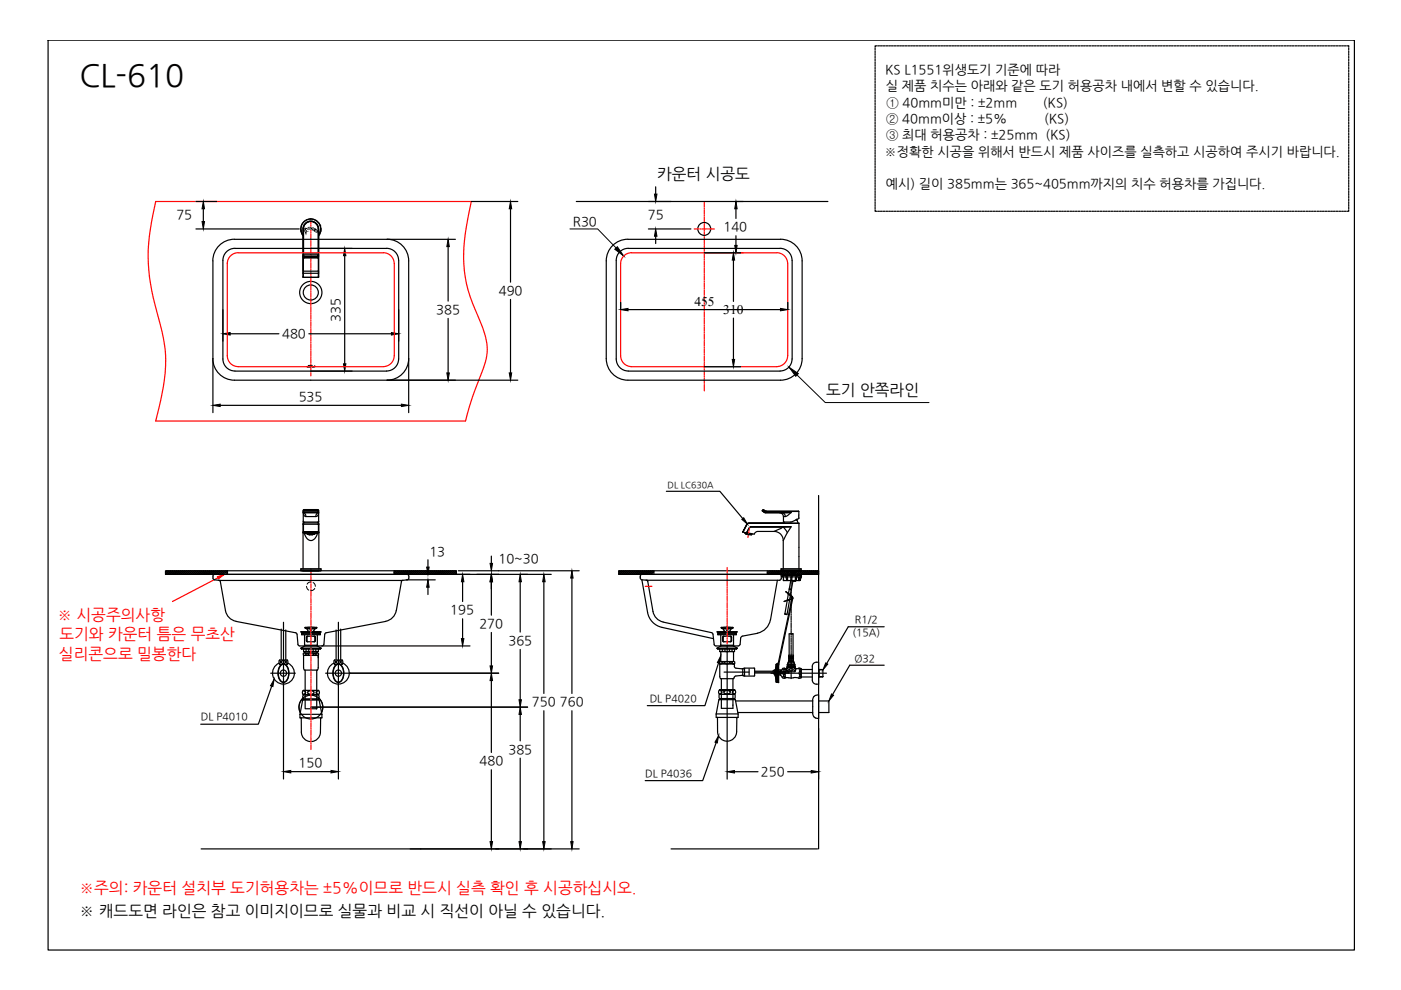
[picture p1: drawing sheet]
<svg xmlns="http://www.w3.org/2000/svg" width="297mm" height="210mm" viewBox="0 0 297 210" stroke-linecap="round" stroke-linejoin="round" font-family="sans-serif">
<!-- layer: 1 -->
<g fill="none" stroke="#000" stroke-width=".25">
<path d="M63.8 48.7l.1 .7 .3 .6M64.2 57.5l.1 1.3M64.2 57.9h3.3M64.3 53.8v.3M64.3 54.4l.2 .3M64.3 54.4l.2 .2M64.3 58.8h.1M64.3 54.6l-.1 2.9 .1-9a1.65 1.65 0 0 1 1.6-1.6 1.65 1.65 0 0 1 1.7 1.6v9M64.3 58.8h3.2M64.4 54.3v-.2h3.1v.2M64.5 54.4l-.2-.1 .2 .2M64.5 54.5v.1h2.8"/>
<path d="M64.5 54.4l2.8 .1zM64.5 54.7h2.8M64.5 54.6v.1M67.4 54l.1 .1M67.4 54.2l-.1 .5M67.5 54.2l-.2 .2M67.5 54.1v-5.6a1.55 1.55 0 0 0-1.6-1.5 1.55 1.55 0 0 0-1.5 1.5v5.3h3.1v.3M67.5 58.8h.1M67.5 54.6v2.9h-3.2v1.3M67.5 57.9v.9M67.5 54.4l-.2 .2M67.5 54.1v.3"/>
<path d="M67.5 53.8v-5.3a1.62 1.62 0 0 0-1.6-1.6 1.62 1.62 0 0 0-1.6 1.6v5.9M67.5 54.4l-.2 .3M67.6 57.9h-.1M67.6 57.9l-.1-.4v.4M67.6 57.9l-.1 .9M68 47.9h.1M68 47.9v.1M68 48.5a2.08 2.08 0 0 0-2.8-1.9 2.08 2.08 0 0 0-1 3.2M68 48.5l-.1 .7-.3 .6M68 49v.2M68 48.5l-.1 .7-.3 .7M68 48.5a2.13 2.13 0 0 0-2.8-2 2.13 2.13 0 0 0-1 3.4"/>
<path d="M68 48.5v.8l-.4 .7M64.3 113l.9 .2M64.3 111.2v1.6M64.3 108.6h.1M64.3 110.7h.1M64.3 110.7h3.3M64.3 110.9v9.7M64.3 112.8h.1M64.3 110.9v.3h3.2l.1 1.6M64.3 112.8h3.2zM64.3 110.9h3.2M64.4 108.7v.5l.3 .3h2.3"/>
<path d="M64.4 108.7a.68 .68 0 0 1 .4 .8M64.4 108.4v.2h3.1v-.2M64.4 108.6v.1M64.5 113a1.72 1.72 0 0 0 1.6 1.6l.6-.4 .6-1.2M64.5 110.7l-.1 .2M64.5 108.3l-.1 .1M64.5 108.3l2.8 .1zM64.5 108l-.2 .2M64.5 108l-.2 .2v2.5M64.5 108h2.8M65 112.9l.2 .1M65.1 112.9h.1"/>
<path d="M65.2 113.2l.6 .2M65.2 112.9v.3M65.3 113.2l.1 .1M65.4 113.3h1.1M65.4 113.2h1.1M65.4 113.2v.1M65.4 113.3h.1M66.4 113.3h.1M66.5 113.2v.1M66.5 113.3h-1.1M66.5 113.2l-.3 .1M66.5 113.2h.1"/>
<path d="M66.5 113.2l-.8-.1-.4 .2h.3M66.6 113.2l-.4 .1M66.6 113.2h.1M66.6 113.2h-1.3l.4 .1M66.6 113.2l-.6-.1-.8 .1M66.7 112.9v.3M66.7 113.2l.3-.2a3.1 3.1 0 0 0-2.1 0l.3 .2M66.7 113.2h.1M66.7 113.2l-.6 .2M66.7 112.9h-.1M66.9 112.9l-.2 .1M67.3 108.3l.2 .1"/>
<path d="M67.3 108.3v-.2h-2.8l-.1 .3M67.3 108l.2 .2M67.3 108l.3 .2v2.5M67.3 110.7l.1 .2M67.5 108.6l-3.1 .1M67.5 110.9l.1 9.7M67.5 110.9l.1 .3M67.5 108.7a.68 .68 0 0 0-.5 .8M67.5 108.6h.1M67.6 110.7h.1M67.6 108.7l-.2 .5-.4 .3M67.6 113l-.9 .2"/>
<path d="M67.6 113h.1M157.5 112.8l.8 .2M157.5 112.8h.1M158 113l1.4 .3M158 112.9v.2M158 113.1l1.3 .2zM158.1 113.1l.5 .1M158.1 113.1l.6 .1M158.1 113.2l-.1-.1 .7 .1M158.3 113l.5-1.1 .4-.2h8.5l-8.7 .1-.7 1.2 1.6 .2a.89 .89 0 0 1 .9-.5h3.3a1.92 1.92 0 0 1 2 1.9M158.3 113h.1M158.3 111.2l-.8 1.6z"/>
<path d="M158.6 113.3h.1M158.6 113.2l.1 .1M158.7 113.2l.6 .1M158.7 113.3h.1M158.8 110.9l-.5 .2M158.8 110.9l-.4 .3M159.2 113.3h.1M159.3 113.3l-.5 .1M159.3 113.4h.1M159.4 113.2l-.1 .2M161.6 108.2v.1M161.6 108.3l.2 .1h-.2"/>
<path d="M161.8 108.1h.2zM161.8 108.4l.2 .2M161.8 108.1l-.2 .2M162 108.1l.2 .2M162 108.6l.3 .1M162.1 108.6l.2 .1M162.1 108.3l.3 .1M162.2 108.3l-.2-.1-.2 .2 .2 .2M162.2 108.3l.2 .1M162.3 108.7h3.6M162.3 108.7h5.4M162.4 108.4h6.9"/>
<path d="M162.4 108.4h.1M162.4 108.4h7M164.1 112.7l1.9-1 .9 1.2M165.3 108.7a.77 .77 0 0 1 .8 .8M165.9 108.7a.7 .7 0 0 1 .6 .8M166.1 114.6v6M166.3 110.7l-.1 .2M167.7 111.7l-1.6 2.9M167.7 108.7h-1.8M167.7 108.7l-1.2 .8M168.8 110.2h.2M169 110.2h.1"/>
<path d="M169 110.2l.2 .7M169.4 108.4v1.5a4.2 4.2 0 0 1-3.3 .8v-1.2h.4M169.4 110.9v.1M169.4 110.9h-10.6l8.9 .1M169.4 111v9.6M173.6 105.1v74.9M35.1 121h61.6v.8h-61.6zM48.2 121v.8M63.8 120.7v.3M63.8 120.7h4.3M63.8 121h4.3M63.8 121h4.2"/>
<path d="M63.8 120.6h.1M64.2 121h3.4M68 120.6h.1M68.1 120.7v.3M83.6 121v.8M138.6 121v.8M162.7 121v.8M165.6 121h4.3M165.6 120.7h4.3M165.6 120.7v.3M165.6 120.6h4.3M166 121h.1"/>
<path d="M166 121h3.5M169.5 121h.1M169.9 120.7v.3M173.6 121h-42.4v.8h42.4M187.5 132.9h-7.7l-4.5 7.8M187.5 141h-7.3l-3.7 6.3M42.6 180h46.6M142.3 180h31"/>
</g>
<!-- layer: 6 -->
<g fill="none" stroke="#000" stroke-width=".25">
<path d="M59.3 139.9h1.6l.2 .5-.2 .5M59.3 139.9l-.2 .5 .2 .5M59.6 133.4v6.5M60.1 131.9v13.5M60.6 133.6v6.3M71.3 133.6v6.3M71.7 131.9v13.5M72.2 133.4v6.5M167.7 121.3v.9M167.7 122.4v.2M167.7 122.8v1M167.7 124v.2"/>
<path d="M167.7 124.4v.9M167.7 125.5v.2M167.7 125.9v1M167.7 127.1v.2M167.7 127.5v.9M167.7 128.6v.2M167.7 129v1M167.7 130.2v.2M167.7 130.6v.9M167.7 131.7v.2M167.7 132.1v1M167.7 133.3v.2"/>
<path d="M167.7 133.7v.9M167.7 134.8v.2M167.7 135.2v1M167.7 136.4v.2M167.7 136.8v.9M167.7 137.9v.2M167.7 138.3v1M167.7 139.5v.2M167.7 139.9v1M57.4 142.7h5.2M59.2 140.6a2.32 2.32 0 0 0-.9 3.5 2.32 2.32 0 0 0 3.6 0 2.32 2.32 0 0 0-.9-3.5M59.2 140l.3 .4-.3 .3"/>
<path d="M59.3 140.9h.4M59.4 141.1a.91 .91 0 0 1 1-.3 .91 .91 0 0 1 .6 .8 2.64 2.64 0 0 1-.5 3 .97 .97 0 0 1-1.4-.7 2.98 2.98 0 0 1 .3-2.8zM59.5 141.1a.86 .86 0 0 1 .9-.2 .86 .86 0 0 1 .6 .8 2.39 2.39 0 0 1-.7 2.9 1.3 1.3 0 0 1-1.3-1.5l.1-1.1zM60.5 140.9h.4M61 140l-.3 .4 .3 .3M69 142.7h5.3M70.8 140.6a2.32 2.32 0 0 0-.9 3.5 2.32 2.32 0 0 0 3.7 0 2.32 2.32 0 0 0-.9-3.5M70.9 140l.3 .4-.4 .3M70.9 140.9h.4M70.9 140.9l-.1-.5 .1-.5h1.6l.2 .5-.2 .5M71 141.1a.91 .91 0 0 1 1-.3 .91 .91 0 0 1 .7 .8 2.64 2.64 0 0 1-.6 3 .97 .97 0 0 1-1.3-.7 2.98 2.98 0 0 1 .2-2.8zM71.2 141.1a.86 .86 0 0 1 .9-.2 .86 .86 0 0 1 .6 .8 2.39 2.39 0 0 1-.7 2.9 1.3 1.3 0 0 1-1.3-1.5v-1.1z"/>
<path d="M72.2 140.9h.4M72.6 140l-.3 .4 .3 .3M163.5 142.7h11.7M164.4 142l-.2 .7 .2 .7M164.6 144.6l.4 .1M164.7 144.6v.1M164.7 140.8a7.3 7.3 0 0 0-.1 3.8v-3.7M164.7 140.8v3.9M164.7 142.1h.3M164.7 142h.3M164.7 141.9h.3M164.7 142.4h.3"/>
<path d="M164.7 142.8h.3M164.7 142.7h.3M164.7 142.6h.3M164.7 142.5h.3M164.7 142.3h.3M164.7 142.2h.3M164.7 143.1h.3M164.7 144.6h.3M164.7 144.4h.3M164.7 144.5h.3M164.7 144.1h.3M164.7 144.2h.3"/>
<path d="M164.7 143.8h.3M164.7 143.9h.3M164.7 144h.3M164.7 144.3h.3M164.7 143.7h.3M164.7 143.2h.3M164.7 143.3h.3M164.7 143.4h.3M164.7 143.5h.3M164.7 143.6h.3M164.7 142.9h.3M164.7 143h.3"/>
<path d="M164.7 144.7h.2M164.7 141.8h.3M164.7 141.7h.3M164.7 141.6h.3M164.7 141.5h.3M164.7 141.4h.3M164.7 141.2h.3M164.7 141.1h.3M164.7 141.3h.3M164.7 141h.3M164.7 140.8h.3M164.7 140.9h.3"/>
<path d="M165 140.8h-.1M165 140.8h.1v3.9h-.1M165 140.8h.1M165 140.8v3.9M165.1 142.4h.4M165.1 143.1h.4M165.5 142.3a.96 .96 0 0 1 1-.5v1.9M165.5 142.3v.9l.4 .4M165.9 143.6l.3 .2 .3-.1M166 143.7l.2-.4 .2 .5M166.1 142.4a.36 .36 0 0 1 .3 .3 .36 .36 0 0 1-.3 .4zM166.4 141.7l-.2 .4-.2-.4"/>
<path d="M166.5 141.8h.2M166.5 143.6h.1M166.5 141.9h.1M166.6 143.7h.1M166.8 143.7l2.5 .1M166.8 143.7h-.3M166.9 141.2v.2M167 140.9v.3M167.7 141v.2M167.7 141.4v1M167.7 142.6v.2M167.7 143v.9"/>
<path d="M168.5 140.9v.3M168.5 141.2v.2M169.3 141.7l.6 .1v1.9v-.2M169.3 141.7h-.7l-.1-.8h-1.6v.7l-.3 .2M169.4 141.6l.2 .6 .2-.5M169.5 142.4a.37 .37 0 0 1 .3 .3 .37 .37 0 0 1-.3 .4zM169.8 143.7l-.2-.4-.2 .5M169.9 143.7l-.6 .1M169.9 143.5h.1M169.9 143.5h2.3M169.9 142h2.3M173.1 140.4a.86 .86 0 0 0-.9 .9v2.9a.86 .86 0 0 0 .9 .9"/>
<path d="M173.1 140.4h.5v4.7h-.5M173.6 142h.9M173.7 142v1.5M174.5 142v1.5M174.5 143.5h-.9"/>
<circle cx="60.1" cy="142.7" r=".67"/>
<circle cx="60.1" cy="140.4" r=".38"/>
<circle cx="71.7" cy="142.7" r=".67"/>
<circle cx="71.8" cy="140.4" r=".38"/>
</g>
<!-- layer: 1 -->
<g fill="none" stroke="#f00" stroke-width=".25">
<path d="M33 42.7h66.9a42 42 0 0 0-1.2 16.1 46.8 46.8 0 0 0 3.7 10.7 11 11 0 0 1-.2 9.3l-2 5.4-1.5 5.1h-65.7a43.5 43.5 0 0 0 2.1-14.6l-.7-4.3a67.6 67.6 0 0 1-3-14.6 46.7 46.7 0 0 1 1.6-13.1zM65.9 46.9v.6M65.9 47.7v.2M65.9 48.1v1M65.9 49.2v.2M65.9 49.6v1M65.9 50.8v.2M65.9 51.2v.9M65.9 52.3v.2M65.9 52.7v1M65.9 53.9v.2M65.9 54.3v1"/>
<path d="M65.9 55.4v.2M65.9 55.8v1M65.9 57v.2M65.9 57.4v1M65.9 58.6v.1M65.9 58.9v1M147.2 48.5h1M148.5 48.5h.1M148.8 48.5h1M149.3 42.7v1.2M149.3 44.1v.2M149.3 44.5v.9"/>
<path d="M149.3 45.6v.2M149.3 46v1M149.3 47.2v.2M149.3 47.6v.9M149.3 48.7v.2M149.3 49.1v1M149.3 50.3v.2M149.3 50.7v.9M149.3 51.8v.2M149.3 52.2v1M149.3 53.4v.2M149.3 53.8v.9"/>
<path d="M149.3 54.9v.2M149.3 55.3v1M149.3 56.5v.2M149.3 56.9v1M149.3 58v.2M149.3 58.4v1M149.3 59.6v.2M149.3 60v.9M150 48.5h.2M150.4 48.5h1.1M65.9 60.1v.2M65.9 60.5v1"/>
<path d="M65.9 61.6v.3M65.9 62v1M65.9 63.2v.2M65.9 63.6v1M65.9 64.8v.1M65.9 65.1v1M65.9 66.3v.2M65.9 66.7v1M65.9 67.9v.2M65.9 68.2v1M65.9 69.4v.2M65.9 69.8v1"/>
<path d="M65.9 71v.2M65.9 71.4v.9M65.9 72.5v.2M65.9 72.9v1M65.9 74.1v.2M65.9 74.5v.9M65.9 75.6v.2M65.9 76v1M65.9 77.2v.2M65.9 77.6v.9M65.9 78.7v.2M65.9 79.1v.6"/>
<path d="M149.3 61.1v.2M149.3 61.5v1M149.3 62.7v.2M149.3 63.1v1M149.3 64.2v.2M149.3 64.6v1M149.3 65.8v.2M149.3 66.2v.9M149.3 67.4v.1M149.3 67.7v1M149.3 68.9v.2M149.3 69.3v1"/>
<path d="M149.3 70.4v.2M149.3 70.9v.9M149.3 72v.2M149.3 72.4v1M149.3 73.6v.2M149.3 73.9v1M149.3 75.1v.2M149.3 75.5v1M149.3 76.7v.2M149.3 77.1v.9M149.3 78.2v.2M149.3 78.6v1"/>
<path d="M149.3 79.8v.2M149.3 80.2v.9M149.3 81.3v.2M149.3 81.7v1.2M158.7 113.2l-.1 .7M158.8 112.8l-.1 .2M158.9 111.9l-.1 .7M65.9 120.6v1M65.9 121.8v.2M65.9 122.2v1M65.9 123.4v.2M65.9 123.8v.9"/>
<path d="M65.9 124.9v.2M65.9 125.3v1M65.9 126.5v.2M65.9 126.9v.9M65.9 128v.2M65.9 128.4v1M65.9 129.6v.2M65.9 130v.9M65.9 131.1v.2M65.9 131.5v1M65.9 132.7v.2M65.9 133.1v.9"/>
<path d="M65.9 134.2v.2M65.9 134.6v1M65.9 135.8v.2M65.9 136.2v.9M65.9 137.3v.2M65.9 137.7v1M65.9 138.9v.2M65.9 139.3v1M136.8 124.3h1.4M154.2 120.3v.8M154.2 121.3v.2M154.2 121.7v1"/>
<path d="M154.2 122.9v.2M154.2 123.3v.9M154.2 124.4v.2M154.2 124.8v1M154.2 126v.2M154.2 126.4v.9M154.2 127.5v.2M154.2 127.9v1M154.2 129.1v.2M154.2 129.5v1M154.2 130.6v.2M154.2 131v1"/>
<path d="M154.2 132.2v.2M154.2 132.6v.9M154.2 133.7v.2M154.2 134.1v1M154.2 135.3v.2M154.2 135.7v.8M65.9 140.4v.2M65.9 140.8v1M65.9 142v.2M65.9 142.4v.9M65.9 143.5v.2M65.9 143.9v1"/>
<path d="M65.9 145.1v.2M65.9 145.5v1M65.9 146.6v.2M65.9 147v1M65.9 148.2v.2M65.9 148.6v1M65.9 149.8v.2M65.9 150.1v1M65.9 151.3v.2M65.9 151.7v1M65.9 152.9v.2M65.9 153.3v.9"/>
<path d="M65.9 154.4v.2M65.9 154.8v1M65.9 156v.2M65.9 156.3v1M65.9 157.5v.2M65.9 157.9v1"/>
</g>
<!-- layer: 0 -->
<g fill="none" stroke="#000" stroke-width=".25">
<path d="M139 39.6v1.6M41.5 48.5h22M41.5 42.7h4.5M43.1 44.3v2.7M45.1 55.3v32.2M47.3 55.2v20.9a2.55 2.55 0 0 0 2.5 2.6h32.2a2.59 2.59 0 0 0 2.5-2.6M49.8 52.6a2.55 2.55 0 0 0-2.5 2.6M49.8 52.7h32.2M73.1 54.2v22.9M82 52.6a2.55 2.55 0 0 1 2.5 2.6M82.1 50.7a4.6 4.6 0 0 1 4.5 4.6M84.5 55.2v20.9"/>
<path d="M86.6 55.3v32.2M95 52.3v11.5M96.6 50.7h-46.9a4.6 4.6 0 0 0-4.6 4.6M99.9 42.7h9.9M108.2 44.3v15.5M128.5 55.3v20.7M130.7 55.2v20.9a2.55 2.55 0 0 0 2.5 2.6h32.2a2.59 2.59 0 0 0 2.5-2.6M133.1 50.7a4.6 4.6 0 0 0-4.6 4.6M133.1 50.7h32.4a4.6 4.6 0 0 1 4.6 4.6M133.2 52.6a2.55 2.55 0 0 0-2.5 2.6M133.2 52.7h32.2M137.5 48.5h9"/>
<path d="M137.5 42.7h4.8M139 50.1v1.5M149.3 53.6h8.3M155.5 55.1v8.8M156 42.7h1.6M156 44.3v2M156 50v2M165.4 52.6a2.55 2.55 0 0 1 2.5 2.6M168 55.2v20.9M170.1 55.3v20.7M45.1 76a4.6 4.6 0 0 0 4.6 4.6h60.1M48.8 70.8h10.3"/>
<path d="M65.5 70.8h17.5M86.6 76a4.6 4.6 0 0 1-4.5 4.6M95 67.5v11.6M108.2 63.5v15.6M128.5 76a4.6 4.6 0 0 0 4.6 4.6M131.6 64.1v1.6M133.2 65.6h32.3M149.3 77.8h7.7M155.5 67.4v8.8M167 64.1v1.6M170.1 76a4.6 4.6 0 0 1-4.6 4.6h-32.4M46.7 85.9h38.4"/>
<path d="M90.7 118.7v1.5M104.2 117.9v1.6M141.3 104.2h11.3l4.9 5.7M158.7 113.3v.2M35.3 121l-.2 .3M35.5 121l-.4 .4M35.8 121l-.7 .7M35.9 121l-.8 .8M36.2 121l-.8 .8M36.3 121l-.8 .8M36.6 121l-.8 .8M36.7 121l-.7 .8"/>
<path d="M37 121l-.8 .8M37.1 121l-.7 .8M37.4 121l-.8 .8M37.5 121l-.7 .8M37.8 121l-.8 .8M38 121l-.8 .8M38.2 121l-.7 .8M38.4 121l-.8 .8M38.6 121l-.7 .8M38.8 121l-.8 .8M39 121l-.7 .8M39.2 121l-.8 .8"/>
<path d="M39.5 121l-.8 .8M39.6 121l-.8 .8M39.9 121l-.8 .8M40 121l-.8 .8M40.3 121l-.8 .8M40.4 121l-.7 .8M40.7 121l-.8 .8M40.8 121l-.7 .8M41.1 121l-.8 .8M41.2 121l-.7 .8M41.5 121l-.8 .8M41.7 121l-.8 .8"/>
<path d="M41.9 121l-.7 .8M42.1 121l-.8 .8M42.3 121l-.7 .8M42.5 121l-.8 .8M42.7 121l-.7 .8M42.9 121l-.8 .8M43.2 121l-.8 .8M43.3 121l-.8 .8M43.6 121l-.8 .8M43.7 121l-.8 .8M44 121l-.8 .8M44.1 121l-.7 .8"/>
<path d="M44.4 121l-.8 .8M44.5 121l-.7 .8M44.8 121l-.8 .8M45 121l-.8 .8M45.2 121l-.8 .8M45.4 121l-.8 .8M45.5 121.8h40.8M45.6 121.8a.62 .62 0 0 0-.5 .5 .62 .62 0 0 0 .4 .6M45.6 121l-.7 .8M45.8 121l-.8 .8M46.1 121l-.8 .8M46.2 121l-.8 .8"/>
<path d="M46.4 123l.3 .4M46.5 121l-.8 .8M46.6 121l-.8 .8M46.7 123.4l1.1 6.1a2.78 2.78 0 0 0 2.2 2.2M46.9 121l-.8 .8M47 121l-.8 .8M47.3 121l-.8 .8M47.4 121l-.8 .8M47.7 121l-.8 .8M47.8 121l-.7 .8M48.1 121l-.8 .8M48.2 121.3l-.5 .5"/>
<path d="M48.2 121.7l-.1 .1M48.2 121l-.7 .8M48.2 121.4l-.3 .4M50 131.7l12.7 2.4 .3 .4M63 134.5l.2 2.1 .3 .4h36.1M68.7 136.6l-.4 .4M68.8 134.5l-.1 2.1M81.8 131.7l-12.6 2.4-.4 .4M83.6 121v.1M83.9 121l-.3 .4M84 121l-.4 .5M84.3 121l-.7 .8"/>
<path d="M84.5 121l-.8 .8M84.7 121l-.7 .8M84.9 121l-.8 .8M85.1 123.4l-1.1 6.1a2.78 2.78 0 0 1-2.2 2.2M85.1 121l-.7 .8M85.3 121l-.8 .8M85.4 123l-.3 .4M85.6 121l-.8 .8M85.7 121l-.8 .8M86 121l-.8 .8M86.1 121l-.8 .8M86.1 122.9h6.2"/>
<path d="M86.2 121.8l.3 .1 .2 .3M86.4 121l-.8 .8M86.5 121l-.8 .8M86.7 122.6l-.4 .3-1.1 .2h-38.5l-1.2-.2M86.7 122.2v.4M86.8 121l-.8 .8M86.9 121l-.7 .8M87.2 121l-.8 .8M87.3 121l-.7 .8M87.6 121l-.8 .8M87.7 121l-.7 .8M88 121l-.7 .8"/>
<path d="M88.2 121l-.8 .8M88.4 121l-.7 .8M88.6 121l-.8 .8M88.9 121l-.8 .8M89 121l-.8 .8M89.2 121.8h2.9M89.3 121l-.8 .8M89.4 121l-.8 .8M89.7 121l-.8 .8M89.8 121l-.8 .8M90.1 121l-.8 .8M90.2 121l-.8 .8"/>
<path d="M90.5 121l-.8 .8M90.6 121l-.7 .8M90.7 124.5v1.6M90.9 121l-.8 .8M91.1 121l-.8 .8M91.3 121l-.8 .8M91.5 121l-.8 .8M91.7 121l-.7 .8M91.9 121l-.8 .8M92.2 121l-.8 .8M92.3 121l-.8 .8M92.6 121l-.8 .8"/>
<path d="M92.7 121l-.8 .8M93 121l-.8 .8M93.1 121l-.8 .8M93.4 121l-.8 .8M93.5 121l-.8 .8M93.8 121l-.8 .8M93.9 121l-.8 .8M94.2 121l-.8 .8M94.3 121l-.7 .8M94.6 121l-.8 .8M94.8 121l-.8 .8M95 121l-.8 .8"/>
<path d="M95.2 121l-.8 .8M95.4 121l-.7 .8M95.6 121l-.8 .8M95.9 121l-.8 .8M96 121l-.8 .8M96.3 121l-.8 .8M96.4 121l-.8 .8M96.7 121l-.8 .8M96.7 121.4l-.4 .4M96.7 121.8h20.2M96.7 121.1l-.7 .7M96.7 121.5l-.3 .3"/>
<path d="M97.2 121h25.6M98.1 123.3v4.2M98.1 131.2v4.2M104.2 123.3v7.1M104.2 134.1v7.1M110.3 123.3v10.7M110.3 137.7v10.7M115.3 123.3v23.7M121.3 122.6v24.4M131.3 121l-.1 .1M131.4 121l-.2 .2M131.7 121l-.5 .5"/>
<path d="M131.8 121l-.6 .7M132.1 121l-.7 .8M132.3 121l-.8 .8M132.5 121l-.7 .8M132.7 121l-.8 .8M132.9 121l-.7 .8M133.1 121l-.8 .8M133.4 121l-.8 .8M133.5 121l-.8 .8M133.8 121l-.8 .8M133.9 121l-.8 .8M134.2 121l-.8 .8"/>
<path d="M134.3 121l-.8 .8M134.6 121l-.8 .8M134.7 121l-.7 .8M135 121l-.8 .8M135.1 121l-.7 .8M135.4 121l-.8 .8M135.5 121l-.7 .8M135.8 122.2v.4M135.8 121l-.7 .8M136 121l-.8 .8M136.1 122.9l1.2 6.9a3.9 3.9 0 0 0 3 3.2M136.2 121l-.7 .8"/>
<path d="M136.4 121l-.8 .8M136.6 121l-.7 .8M136.8 121l-.8 .8M137 123l.3 .3 1.1 6.3a2.78 2.78 0 0 0 2.2 2.3M137.1 121l-.8 .8M137.2 121l-.8 .8M137.5 121l-.8 .8M137.6 121l-.8 .8M137.9 121l-.8 .8M138 121l-.8 .8M138.3 121l-.8 .8M138.4 121l-.7 .8"/>
<path d="M138.6 121.1l-.7 .7M138.6 121.2l-.5 .6M140.3 133l11 2.4M140.6 131.9l10.3 2.2M150.9 134.1l.3 .4 .2 2.1M154.2 136.9v28.3M156.9 136.6l-.4 .4h-4.7l-.4-.4M157 135.4l-.1 1.2M160.6 134.3l-3.1 .5-.5 .6M163.1 121l-.4 .4M163.3 131.4a3.5 3.5 0 0 1-2.7 2.8M163.4 121l-.7 .7"/>
<path d="M163.5 121l-.7 .8M163.8 121l-.7 .7M163.9 121l-.7 .8M164.2 121l-.8 .8M164.4 121l-.8 .8M164.6 121l-.7 .8M164.8 121l-.8 .8M164.8 123l-1.4 8.5M165.1 121l-.8 .8M165.2 121l-.8 .8M165.3 121.8h-29.1l-.3 .1-.1 .3v.5l.3 .2M165.5 121l-.8 .8"/>
<path d="M165.6 121l-.8 .8M165.8 122h.1M165.8 122.3h.1M165.8 122v.3M165.9 121l-.8 .8M166.1 121h3.5l-.8 .8M166.1 123.1h.1M166.1 122.3v.8M166.2 121v.2h3.4v-.2M166.2 122v-.2h3.3v.2M166.2 121.8v.2M166.3 121l-.8 .8"/>
<path d="M166.4 121l-.8 .8M166.6 122.3h-.8v-.3h4.1v.3M166.6 122.3l.2 .8h-.7M166.6 122.3h.2M166.7 121l-.8 .8M166.8 122.3h.1M166.8 122.3h1.1M166.8 122.3l.2 .8h-.2M166.8 121l-.8 .8M167 122.3v.8h.7v-.8M167 121.2v.6M167.1 121l-.8 .8"/>
<path d="M167.3 121l-.8 .8M167.5 121l-.8 .8M167.7 121l-.8 .8M167.7 123.1h.8M167.9 122.3h.1M167.9 122.3h1.1M167.9 122.3v.8M167.9 121l-.8 .8M167.9 121.2v.6M168 123.2h.8M168.1 121l-.8 .8M168.1 121.4h.1"/>
<path d="M168.1 121.6h.1M168.1 121.8h.1M168.1 121.2v.1h.3M168.1 121.7l.5 .1M168.1 121.6l.5 .1M168.1 121.6h.5M168.1 121.5h.5M168.1 121.4h.5M168.1 121.5l.5 .1M168.1 121.7h.5M168.1 123.1h.5M168.1 121.5h.1"/>
<path d="M168.1 121.5v.1M168.1 121.7h.1M168.1 123.1h.1M168.1 121.6l.1 .1M168.2 121.3h.1M168.2 121.3v.1M168.2 121.4h.1M168.2 121.6h.1M168.2 121.4h.4M168.2 121.4l.4 .1M168.2 121.5h.4M168.2 121.6h.4"/>
<path d="M168.2 121.7h.4M168.2 121.7l.4 .1M168.2 121.5l.4 .1M168.2 123.1l.4 .1M168.2 123.1l.3 .1M168.2 123.2h.1M168.2 121.5h.1M168.2 121.7h.1M168.2 121.7v.1M168.2 123.1v.1M168.2 121.4h-.1M168.2 121.4l-.1 .1"/>
<path d="M168.2 121.5h-.1M168.2 121.6h-.1M168.2 121.7h-.1M168.2 121.8h-.1M168.2 123.1h.4M168.3 121.3l.3 .1M168.3 121.3h.2M168.3 121l-.7 .8M168.4 121.3h.2M168.4 121.3h.1M168.5 121l-.8 .8M168.5 121.3l.1 .1"/>
<path d="M168.5 121.3h.1M168.6 121.8h.1M168.6 123.1h.1M168.6 121.3v.1M168.6 121.5h.1M168.6 121.5v.1M168.6 121.7h.1M168.6 121.6v.1M168.6 121.6h.1M168.6 121.4h.1M168.6 121.3h.1M168.6 121.2v.1"/>
<path d="M168.6 121.7v.1M168.6 121.4v.1M168.6 123.2h.1M168.6 122.3v.9M168.8 122.3l-.2 .8h.8M168.8 121l-.8 .8M168.9 121l-.8 .8M168.9 122.3h.1M169 122.3h.1M169 122.3h.7M169 122.3l-.2 .8M169.2 121l-.8 .8"/>
<path d="M169.3 121l-.8 .8h-.3M169.3 122.3v.8l.3-.8M169.4 123.1h.2M169.7 122.3h.1M169.7 121l-.8 .8M169.7 122.3h.2M169.7 122.3l-.3 .8M169.8 121h-4.1h.3l-.8 .8 .3 .1 .1 .3v.6l-.3 .2-29.2-.1M169.9 122.3h.1M169.9 122.3l-.3 .8v-.6M170 121l-.8 .8M170.1 121l-.8 .8"/>
<path d="M170.4 121l-.8 .8M170.5 121l-.8 .8M170.8 121l-.8 .8M171 121l-.8 .8M171.2 121l-.8 .8M171.4 121l-.8 .8M171.6 121l-.7 .8M171.8 121l-.8 .8M172 121l-.7 .8M172.2 121l-.8 .8M172.5 121l-.8 .8M172.6 121l-.8 .8"/>
<path d="M172.9 121l-.8 .8M173 121l-.8 .8M173.3 121l-.8 .8M173.4 121l-.8 .8M173.6 121.1l-.7 .7M173.6 121.6l-.3 .2M173.6 121.3l-.5 .5M173.6 121.7l-.1 .1M57.6 145.5l-2.8 8.1h-12.2M60.1 144.7v20.5M63.6 151.5h4.6M63.8 152.2l.1 3a2.02 2.02 0 0 0 2 2 2.02 2.02 0 0 0 2-2l.1-2.9"/>
<path d="M64.2 148.4h3.5M64.2 148.4l-.6 3.1M64.2 147.8v.2M64.2 147.5v.2M64.3 148.1h3.3M64.3 148.4h-.1M64.3 147.3v.1M64.4 148.3h3l.3 .1 .6 3.1v.7h-4.7v-.7M65.9 149.9h46M67.6 147.3v.1M67.6 147.5v.2M67.6 147.8v.2"/>
<path d="M68.1 152.2l-.1 .1M71.7 144.7v20.5M74.1 142.7h31.6M104.2 144.3v15.2M110.3 151.5v5.6M115.3 150.7v27.7M121.3 150.7v27.7M151.8 157.4l-2.8 8.1h-12.2M151.8 151.4h4.7M152 152.1l.1 .1M152.1 152.2v2.9a2.02 2.02 0 0 0 2.1 2 2.02 2.02 0 0 0 2-2v-2.8M152.4 140.5l-2.9 9.1h-12.3"/>
<path d="M152.4 148.3h3.5l.6 3.1v.7h-4.7zM152.5 147.2v.9h3.3v-.9M152.7 148.2l-.3 .1M155.7 148.2l.2 .1M156.3 152.1l-.1 .1M173.6 154.4v10.8M61.7 163.6h8.5M87 180h35.8M104.2 163.2v15.2M110.3 160.7v17.7M155.7 163.6h5M167 163.6h5"/>
<circle cx="65.9" cy="62" r="1.6"/>
<circle cx="65.9" cy="62" r="2.36"/>
</g>
<!-- layer: 7 -->
<g fill="none" stroke="#000" stroke-width=".25">
<path d="M166.4 130.2h.5zM166.9 127.3l-.5 2.9M167 127.1v.1M167.1 127.2l-.2 .1M167.1 125.9l.2 .1M167.2 127.2l.2 .1-.5 2.9M167.2 126v.1M167.2 139.2l.1 .2M167.2 140v.2h1v-.2M167.2 140h1M167.2 139.6h.5M167.2 139.2v-.3h1v.3"/>
<path d="M167.2 139.2h1M167.2 139.5h1M167.3 139.9l.9 .1M167.3 139.4v.5M167.3 139.9l-.1 .1M167.3 138.9v-4.5h.2h.6v4.5M167.3 124.9l.5 .1-.2 1.1-.2-.1M167.3 124.9l-.1 1M167.4 126.1h-.3l-.2 1 .3 .1M167.4 126.1h.1M167.4 127.2v.1M167.4 124.9h.1"/>
<path d="M167.4 127.1l-.1 .1M167.5 126.1l.1 .1M167.6 126.3l-.2 .8M167.6 126.1h-.1M167.7 123.1l-.4 1.8 .5 .1 .3-1.8M167.7 126.7l.5 .1M167.7 134.4h.4M167.8 125h.1M167.8 126.4l.2 .2M167.9 127l-3.5 16.4M167.9 126.9v.1M167.9 126.9l-1.6 .6 1.7-.5"/>
<path d="M168 127h.1l-3.5 16.5M168 126.6l-.1 .4M168 126.6l-1.4-1.1 1.4 1.1M168 126.6h.1M168.1 126.6l-.1 .4M168.2 139.7v.2M168.2 139.4v.1M168.2 139.5v.1h-.5M168.2 139.6l-.5 .1M168.2 139.2v.2h-.9M166.8 141.7h.1l.2 .3-.2 .3zM166.9 141.5a.76 .76 0 0 0 0 .9h1.6l.2-.4-.2-.5"/>
<path d="M166.9 141.3h1.6M166.9 141.5h1.6M167 141.3l-.1 .2M167.1 140.9v.2h1.2v-.2M167.2 141.1l-.1 .2M167.2 140.3v.1M167.2 140.2v.1M167.3 140.3h1M167.4 140.2l-.2 .1M168.1 140.2v.1M168.3 141.2v.1M168.3 140.3v.3"/>
<path d="M168.3 141.1v.2M168.3 140.4h-1.2v.2M168.4 141.7h.2l.1 .3-.2 .3zM168.4 140.6h-1.3l-.1 .3h1.4M168.4 140.6v.3M168.5 141.3v.2"/>
<circle cx="149.3" cy="48.5" r="1.37"/>
<circle cx="167.7" cy="142" r=".34"/>
</g>
<!-- layer: 0 -->
<g fill="#000" stroke="#000" stroke-width=".21">
<path d="M42.8 47h.6l-.3 1.5zM43.1 42.7l.3 1.6h-.6zM73.1 52.7l.2 1.5h-.5zM95 50.7l.3 1.6h-.6zM108.2 42.7l.3 1.6h-.5zM130.3 52.8l.6-.5 1.3 2zM139 48.5l.3 1.6h-.5zM138.8 41.2h.5l-.3 1.5zM155.5 53.6l.3 1.5h-.5zM155.8 52h.5l-.3 1.6zM156 42.7l.3 1.6h-.5zM47.3 70.8l1.5-.3v.5z"/>
<path d="M72.8 77.1h.5l-.2 1.6zM83 70.5l1.5 .3-1.5 .2zM94.7 79.1h.6l-.3 1.5zM108 79.1h.5l-.3 1.5zM131.6 65.6l1.6-.2v.5zM155.3 76.2h.5l-.3 1.6zM165.5 65.4l1.5 .2-1.5 .3zM167.3 77.9l2 1.3-.6 .6zM45.1 85.9l1.6-.2v.5zM85.1 85.7l1.5 .2-1.5 .3zM103.9 119.5h.5l-.2 1.5zM157.3 110.1l.4-.3 .8 1.3z"/>
<path d="M90.7 122.9l.3 1.6h-.5zM90.5 120.2h.5l-.3 1.6zM98.1 121.8l.3 1.5h-.6zM97.8 135.4h.6l-.3 1.6zM104.2 121.8l.2 1.5h-.5zM110.3 121.8l.2 1.5h-.5zM115.3 121.8l.3 1.5h-.5zM121.3 121l.2 1.6h-.5zM58.1 144l-.2 1.6-.5-.2zM103.9 141.2h.5l-.2 1.5zM104.2 142.7l.2 1.6h-.5zM110.3 149.9l.2 1.6h-.5z"/>
<path d="M110 148.4h.5l-.2 1.5zM152.4 156l-.3 1.5-.5-.1zM152.8 139.1l-.2 1.5-.5-.1zM60.1 163.6l1.6-.2v.5zM70.2 163.4l1.5 .2-1.5 .3zM103.9 178.4h.5l-.2 1.6zM110 178.4h.5l-.2 1.6zM115.1 178.4h.5l-.3 1.6zM121 178.4h.5l-.2 1.6zM154.2 163.6l1.5-.2v.5zM172 163.4l1.6 .2-1.6 .3z"/>
<path d="M64.7 48.9l.1 .1zM64.7 48.9l.1 .1z"/>
<path d="M65.2 48.5h.2zM65.2 48.5h.2z"/>
<path d="M65.2 48.5h.2zM65.2 48.5h.2z"/>
<path d="M65.2 48.4l.2 .1zM65.2 48.4l.2 .1z"/>
<path d="M65.2 48.5h.2zM65.2 48.5h.2z"/>
<path d="M65.5 48.6h.2zM65.5 48.6h.2z"/>
<path d="M65.6 48.6h.1zM65.6 48.6h.1z"/>
<path d="M65.9 48.6h.1zM65.9 48.6h.1z"/>
<path d="M66.1 48.5h.2zM66.1 48.5h.2z"/>
<path d="M66.1 48.5h.1zM66.1 48.5h.1z"/>
<path d="M66.1 48.6h.2zM66.1 48.6h.2z"/>
<path d="M66.1 48.5h.1zM66.1 48.5h.1z"/>
<path d="M66.1 48.4l.2 .1zM66.1 48.4l.2 .1z"/>
<path d="M66.1 48.6h.2zM66.1 48.6h.2z"/>
<path d="M66.4 48.5h.1zM66.4 48.5h.1z"/>
</g>
<!-- layer: 3 -->
<g fill="none" stroke="#000" stroke-width=".25">
<path d="M185.5 10.2v.4M185.5 10.8v.4M185.5 11.4v.3M185.5 11.9v.4M185.5 12.5v.4M185.5 13.1v.4M185.5 13.7v.4M185.5 14.3v.4M185.5 14.8v.4M185.5 15.4v.4M185.5 16v.4M185.5 16.6v.4"/>
<path d="M185.5 17.2v.4M185.5 17.8v.3M185.5 18.3v.4M185.5 18.9v.4M185.5 19.5v.4M185.9 9.7h-.4v.3M186.1 9.7h.4M186.7 9.7h.4M187.3 9.7h.3M187.8 9.7h.4M188.4 9.7h.4M189 9.7h.4"/>
<path d="M189.6 9.7h.4M190.2 9.7h.4M190.7 9.7h.4M191.3 9.7h.4M191.9 9.7h.4M192.5 9.7h.4M193.1 9.7h.4M193.6 9.7h.4M194.2 9.7h.4M194.8 9.7h.4M195.4 9.7h.4M196 9.7h.4"/>
<path d="M196.6 9.7h.3M197.1 9.7h.4M197.7 9.7h.4M198.3 9.7h.4M198.9 9.7h.4M199.5 9.7h.4M200.1 9.7h.3M200.6 9.7h.4M201.2 9.7h.4M201.8 9.7h.4M202.4 9.7h.4M203 9.7h.4"/>
<path d="M203.6 9.7h.3M204.1 9.7h.4M204.7 9.7h.4M205.3 9.7h.4M205.9 9.7h.4M206.5 9.7h.4M207 9.7h.4M207.6 9.7h.4M208.2 9.7h.4M208.8 9.7h.4M209.4 9.7h.4M209.9 9.7h.4"/>
<path d="M210.5 9.7h.4M211.1 9.7h.4M211.7 9.7h.4M212.3 9.7h.4M212.9 9.7h.3M213.4 9.7h.4M214 9.7h.4M214.6 9.7h.4M215.2 9.7h.4M215.8 9.7h.4M216.4 9.7h.3M216.9 9.7h.4"/>
<path d="M217.5 9.7h.4M218.1 9.7h.4M218.7 9.7h.4M219.3 9.7h.4M219.9 9.7h.3M220.4 9.7h.4M221 9.7h.4M221.6 9.7h.4M222.2 9.7h.4M222.8 9.7h.4M223.3 9.7h.4M223.9 9.7h.4"/>
<path d="M224.5 9.7h.4M225.1 9.7h.4M225.7 9.7h.4M226.2 9.7h.4M226.8 9.7h.4M227.4 9.7h.4M228 9.7h.4M228.6 9.7h.4M229.2 9.7h.3M229.7 9.7h.4M230.3 9.7h.4M230.9 9.7h.4"/>
<path d="M231.5 9.7h.4M232.1 9.7h.3M232.7 9.7h.3M233.2 9.7h.4M233.8 9.7h.4M234.4 9.7h.4M235 9.7h.4M235.6 9.7h.3M236.1 9.7h.4M236.7 9.7h.4M237.3 9.7h.4M237.9 9.7h.4"/>
<path d="M238.5 9.7h.4M239 9.7h.4M239.6 9.7h.4M240.2 9.7h.4M240.8 9.7h.4M241.4 9.7h.4M242 9.7h.4M242.5 9.7h.4M243.1 9.7h.4M243.7 9.7h.4M244.3 9.7h.4M244.9 9.7h.4"/>
<path d="M245.5 9.7h.3M246 9.7h.4M246.6 9.7h.4M247.2 9.7h.4M247.8 9.7h.4M248.4 9.7h.3M249 9.7h.3M249.5 9.7h.4M250.1 9.7h.4M250.7 9.7h.4M251.3 9.7h.4M251.9 9.7h.3"/>
<path d="M252.4 9.7h.4M253 9.7h.4M253.6 9.7h.4M254.2 9.7h.4M254.8 9.7h.4M255.3 9.7h.4M255.9 9.7h.4M256.5 9.7h.4M257.1 9.7h.4M257.7 9.7h.4M258.3 9.7h.3M258.8 9.7h.4"/>
<path d="M259.4 9.7h.4M260 9.7h.4M260.6 9.7h.4M261.2 9.7h.3M261.8 9.7h.3M262.3 9.7h.4M262.9 9.7h.4M263.5 9.7h.4M264.1 9.7h.4M264.7 9.7h.3M265.3 9.7h.3M265.8 9.7h.4"/>
<path d="M266.4 9.7h.4M267 9.7h.4M267.6 9.7h.4M268.2 9.7h.3M268.7 9.7h.4M269.3 9.7h.4M269.9 9.7h.4M270.5 9.7h.4M271.1 9.7h.4M271.6 9.7h.4M272.2 9.7h.4M272.8 9.7h.4"/>
<path d="M273.4 9.7h.4M274 9.7h.4M274.6 9.7h.3M275.1 9.7h.4M275.7 9.7h.4M276.3 9.7h.4M276.9 9.7h.4M277.5 9.7h.3M278.1 9.7h.3M278.6 9.7h.4M279.2 9.7h.4M279.8 9.7h.4"/>
<path d="M280.4 9.7h.4M281 9.7h.3M281.5 9.7h.4M282.1 9.7h.4M282.7 9.7h.4M283.3 9.7h.4M283.9 9.7h.4M284.5 9.7h.3M285 9.7h.4M285.6 9.7h.4v.3M286 10.2v.4M286 10.8v.4"/>
<path d="M286 11.4v.3M286 11.9v.4M286 12.5v.4M286 13.1v.4M286 13.7v.4M286 14.3v.4M286 14.8v.4M286 15.4v.4M286 16v.4M286 16.6v.4M286 17.2v.4M286 17.8v.3"/>
<path d="M286 18.3v.4M286 18.9v.4M286 19.5v.4M185.5 20.1v.4M185.5 20.7v.3M185.5 21.3v.3M185.5 21.8v.4M185.5 22.4v.4M185.5 23v.4M185.5 23.6v.4M185.5 24.2v.3M185.5 24.8v.3"/>
<path d="M185.5 25.3v.4M185.5 25.9v.4M185.5 26.5v.4M185.5 27.1v.4M185.5 27.7v.3M185.5 28.2v.4M185.5 28.8v.4M185.5 29.4v.4M185.5 30v.4M185.5 30.6v.4M185.5 31.1v.4M185.5 31.7v.4"/>
<path d="M185.5 32.3v.4M185.5 32.9v.4M185.5 33.5v.4M185.5 34v.4M185.5 34.6v.4M185.5 35.2v.4M185.5 35.8v.4M185.5 36.4v.4M185.5 37v.3M185.5 37.5v.4M185.5 38.1v.4M185.5 38.7v.4"/>
<path d="M185.5 39.3v.4M185.5 39.9v.4M286 20.1v.4M286 20.7v.3M286 21.3v.3M286 21.8v.4M286 22.4v.4M286 23v.4M286 23.6v.4M286 24.2v.3M286 24.8v.3M286 25.3v.4"/>
<path d="M286 25.9v.4M286 26.5v.4M286 27.1v.4M286 27.7v.3M286 28.2v.4M286 28.8v.4M286 29.4v.4M286 30v.4M286 30.6v.4M286 31.1v.4M286 31.7v.4M286 32.3v.4"/>
<path d="M286 32.9v.4M286 33.5v.4M286 34v.4M286 34.6v.4M286 35.2v.4M286 35.8v.4M286 36.4v.4M286 37v.3M286 37.5v.4M286 38.1v.4M286 38.7v.4M286 39.3v.4"/>
<path d="M286 39.9v.4M185.5 44.5v.3h.4M185.5 40.5v.3M185.5 41v.4M185.5 41.6v.4M185.5 42.2v.4M185.5 42.8v.4M185.5 43.4v.4M185.5 43.9v.4M186.1 44.8h.4M186.7 44.8h.4M187.3 44.8h.3"/>
<path d="M187.8 44.8h.4M188.4 44.8h.4M189 44.8h.4M189.6 44.8h.4M190.2 44.8h.4M190.7 44.8h.4M191.3 44.8h.4M191.9 44.8h.4M192.5 44.8h.4M193.1 44.8h.4M193.6 44.8h.4M194.2 44.8h.4"/>
<path d="M194.8 44.8h.4M195.4 44.8h.4M196 44.8h.4M196.6 44.8h.3M197.1 44.8h.4M197.7 44.8h.4M198.3 44.8h.4M198.9 44.8h.4M199.5 44.8h.4M200.1 44.8h.3M200.6 44.8h.4M201.2 44.8h.4"/>
<path d="M201.8 44.8h.4M202.4 44.8h.4M203 44.8h.4M203.6 44.8h.3M204.1 44.8h.4M204.7 44.8h.4M205.3 44.8h.4M205.9 44.8h.4M206.5 44.8h.4M207 44.8h.4M207.6 44.8h.4M208.2 44.8h.4"/>
<path d="M208.8 44.8h.4M209.4 44.8h.4M209.9 44.8h.4M210.5 44.8h.4M211.1 44.8h.4M211.7 44.8h.4M212.3 44.8h.4M212.9 44.8h.3M213.4 44.8h.4M214 44.8h.4M214.6 44.8h.4M215.2 44.8h.4"/>
<path d="M215.8 44.8h.4M216.4 44.8h.3M216.9 44.8h.4M217.5 44.8h.4M218.1 44.8h.4M218.7 44.8h.4M219.3 44.8h.4M219.9 44.8h.3M220.4 44.8h.4M221 44.8h.4M221.6 44.8h.4M222.2 44.8h.4"/>
<path d="M222.8 44.8h.4M223.3 44.8h.4M223.9 44.8h.4M224.5 44.8h.4M225.1 44.8h.4M225.7 44.8h.4M226.2 44.8h.4M226.8 44.8h.4M227.4 44.8h.4M228 44.8h.4M228.6 44.8h.4M229.2 44.8h.3"/>
<path d="M229.7 44.8h.4M230.3 44.8h.4M230.9 44.8h.4M231.5 44.8h.4M232.1 44.8h.3M232.7 44.8h.3M233.2 44.8h.4M233.8 44.8h.4M234.4 44.8h.4M235 44.8h.4M235.6 44.8h.3M236.1 44.8h.4"/>
<path d="M236.7 44.8h.4M237.3 44.8h.4M237.9 44.8h.4M238.5 44.8h.4M239 44.8h.4M239.6 44.8h.4M240.2 44.8h.4M240.8 44.8h.4M241.4 44.8h.4M242 44.8h.4M242.5 44.8h.4M243.1 44.8h.4"/>
<path d="M243.7 44.8h.4M244.3 44.8h.4M244.9 44.8h.4M245.5 44.8h.3M246 44.8h.4M246.6 44.8h.4M247.2 44.8h.4M247.8 44.8h.4M248.4 44.8h.3M249 44.8h.3M249.5 44.8h.4M250.1 44.8h.4"/>
<path d="M250.7 44.8h.4M251.3 44.8h.4M251.9 44.8h.3M252.4 44.8h.4M253 44.8h.4M253.6 44.8h.4M254.2 44.8h.4M254.8 44.8h.4M255.3 44.8h.4M255.9 44.8h.4M256.5 44.8h.4M257.1 44.8h.4"/>
<path d="M257.7 44.8h.4M258.3 44.8h.3M258.8 44.8h.4M259.4 44.8h.4M260 44.8h.4M260.6 44.8h.4M261.2 44.8h.3M261.8 44.8h.3M262.3 44.8h.4M262.9 44.8h.4M263.5 44.8h.4M264.1 44.8h.4"/>
<path d="M264.7 44.8h.3M265.3 44.8h.3M265.8 44.8h.4M266.4 44.8h.4M267 44.8h.4M267.6 44.8h.4M268.2 44.8h.3M268.7 44.8h.4M269.3 44.8h.4M269.9 44.8h.4M270.5 44.8h.4M271.1 44.8h.4"/>
<path d="M271.6 44.8h.4M272.2 44.8h.4M272.8 44.8h.4M273.4 44.8h.4M274 44.8h.4M274.6 44.8h.3M275.1 44.8h.4M275.7 44.8h.4M276.3 44.8h.4M276.9 44.8h.4M277.5 44.8h.3M278.1 44.8h.3"/>
<path d="M278.6 44.8h.4M279.2 44.8h.4M279.8 44.8h.4M280.4 44.8h.4M281 44.8h.3M281.5 44.8h.4M282.1 44.8h.4M282.7 44.8h.4M283.3 44.8h.4M283.9 44.8h.4M284.5 44.8h.3M285 44.8h.4"/>
<path d="M286 44.5v.3h-.4M286 40.5v.3M286 41v.4M286 41.6v.4M286 42.2v.4M286 42.8v.4M286 43.4v.4M286 43.9v.4M63.8 137.4h4.3M63.8 134l4.1 .1M63.8 133.9v.1h4.2M63.9 133.9h4.1"/>
<path d="M63.9 137.5v.1M64 134.6v-.2h3.8l.1 .2M64 137.6h3.9M64 134.1v.1M64 134.2v.1M64 134.1h.1M64 134.6h.1M64 134.6h3.9M64.2 134.3v.1M64.3 138.1h.6M64.4 138.1h3.1M64.4 137.6v.5"/>
<path d="M64.4 139h3l.1 2.6-.2 .5h-2.8l-.1-.5zM64.6 136.7v.3M64.6 137l-.8 .4h4.3M64.6 136.8h2.7M64.6 137h2.7M64.6 138.2v.2h2.7v-.2M64.6 134.6v2.4M64.7 133.1h2.5l-.1 .2h-2.3zM64.7 133l-.1 .1M64.7 133h2.4M64.8 138.5l-.4-.1-.1 .5 .3 .1 .2-.1M64.8 138.5h.6v.4h-.6"/>
<path d="M64.8 138.5v.4M64.9 138.1h.6M64.9 137.6v.5M65 135.1l.2-.2h1.5l.2 .2M65 135.1v.9l1.7 .1 .2-.2v-.8M65.1 133.3h-.1h.8M65.1 133.3l.2 .4-.1 .1M65.1 135.1v.8l.2 .2M65.2 133.9h-.1M65.3 134.9l-.2 .2M65.4 138.8l.5 .1M65.4 138.1l.5 .1"/>
<path d="M65.5 137.6v.5M65.8 133.3h.3M65.8 133.3v.6M65.9 133.9l-.1-.1 .2 .1M65.9 133.3l-.1 .5M65.9 138.4l-.5 .1M65.9 138.4l.5 .1M66 133.3v.5M66.1 133.3v.6M66.4 138.1l-.5 .1M66.4 138.1h.6M66.4 137.6v.5"/>
<path d="M66.4 138.8l-.5 .1M66.6 134.9l.2 .2M66.6 133.9h.1M66.8 135.1v.8l-.2 .2M66.8 133.3h.1h-.8M66.8 133.3l-.3 .4 .1 .1M66.9 138.1h.6M67 137.6v.5M67 138.5l.3-.1 .2 .1-.1 .4h-.4M67 138.5h-.6v.4h.6M67 138.5v.4M67.1 133l.1 .1"/>
<path d="M67.2 139h.1M67.3 136.7l-.1 .3M67.3 134.6v2.4M67.3 137l.8 .4M67.5 137.6v.5M67.6 134.3v.1M67.9 134.1h.1M67.9 134.6h.1M67.9 134.1l-.1 .2h-3.8M67.9 137.5v.1M68 133.9h.1M68 133.9v.1"/>
<path d="M68 134l-.1 .1M152 137.4h4.3M152.1 134h4.2M152.1 133.9v.1M152.1 133.9h.1M152.1 133.9h4.1M152.2 137.5v.1h3.9l.1-.1M152.2 134.6v-.2l3.9 .1-3.9 .1M152.2 134.1v.2h3.9M152.2 134.6h.1M152.2 134.1h.1M152.5 134.3v.1"/>
<path d="M152.6 138.1h.5M152.6 138.1h3.1M152.6 137.6v.5M152.8 136.7l.1 .3M152.8 138.2v2.1h2.7v-2.1M152.8 136.8h2.7M152.8 137h2.7M152.8 137l-.8 .4M152.8 134.6v2.4M152.9 133.1h2.5l-.1 .2h-2.3zM153 133l-.1 .1M153 133h2.3"/>
<path d="M153.1 137.6v.5M153.2 135.1v.8l.2 .2 1.7-.1v-.9M153.2 135.1l.2-.2h1.5l.2 .2M153.3 133.3h-.1h.8M153.3 133.3l.2 .4v.1M153.3 135.1v.8l.2 .2M153.5 133.9h-.1M153.5 134.9l-.2 .2M153.7 138.1h.9M153.7 137.6v.5h-.6M154 133.3v.6M154.1 133.3v.5"/>
<path d="M154.2 133.3v.5M154.2 133.8h-.1v.1M154.2 133.8v.1M154.3 133.3v.6M154.6 138.1h.6M154.6 137.6v.5M154.8 134.9l.2 .2M154.8 133.6v.2M154.8 133.9h.2M155 135.1v.8l-.2 .2M155 133.3h.1h-1.1M155 133.3l-.2 .3"/>
<path d="M155.2 138.1h.5M155.2 137.6v.5M155.3 133l.1 .1M155.5 136.7v.3M155.5 137l.8 .4M155.5 134.6v2.4M155.7 137.6v.5M155.8 134.3v.1M156.1 134.1h.1M156.1 134.1v.1M156.1 134.2v.1M156.2 133.9l.1 .1h-4.2"/>
<path d="M64.7 142.1v8.2h2.4M67.2 142.1v8.2M152.6 143.4l.2 .5h2.8M152.7 140.8l-.1 2.6M152.7 140.8l3 .1M152.9 143.9v6.3h2.5v-6.3M153.1 140.3h-.4l-.2 .4 .3 .1 .3-.1M153.1 140.7h.6M153.1 140.4h.6M153.1 140.4v.3M153.5 142.5h5.3M153.6 140.7l.5 .1"/>
<path d="M153.7 140.4v.3M154.1 140.3l-.5 .1M154.2 140.3l.5 .1M154.7 140.7l-.5 .1M155.2 140.3l.3-.1 .3 .2-.2 .4-.4-.1M155.3 140.4h-.6v.3h.6M155.3 140.4v.3M155.3 149.5h.1M155.5 140.8h.1M155.7 141.3l.3 .4h1.6M155.7 140.9v.4M157.3 143.2l.3 .1"/>
<path d="M157.3 143.2l-1.4 .2-.4 .5M157.6 141.7h.3v1.6M157.6 141.7v.1M157.6 143.2v.1M157.6 143.3h.3M157.9 141.8h-.4v1.4h.4M157.9 141.7h2.1v1.5l-2.1 .1M158.8 141.8v1.4M160 142.5h7.3M160 142.3h4.3M160 142.7h4.3M163.9 142.7l.4 .2"/>
<path d="M164.2 142.7h.1M164.2 142.3h.1M164.3 142.3h.1M164.3 142.7h-.1M164.3 142l-.4 .3M164.3 142.9h1.1M164.3 142.1h1.1M164.3 142.3v.1M164.3 142.6v.1M164.3 142.4v.2M165.4 142l.4 .3M165.4 142.7h.1"/>
<path d="M165.4 142.3h1.8M165.4 142.3v.4h1.8M165.4 142.3h.1M165.5 142.7h-.1M165.5 142.7h.1M165.8 142.7l-.4 .2M167.2 142.3v.4"/>
</g>
<!-- layer: 4 -->
<g fill="none" stroke="#000" stroke-width=".25">
<path d="M64.2 148a2.53 2.53 0 0 0-.5 3.1M64.3 146.4l.3 .1M64.3 146.4l-.2 .4 .2 .5h3.2l.2-.5-.2-.4M64.3 146.4h3.2M64.4 147.3h3.1M64.6 147.1l-.3 .1M64.6 146.5a.33 .33 0 0 1 .2 .3 .33 .33 0 0 1-.2 .3M65.3 147l.6 .2 .7-.2M65.3 146.7v.3M65.6 146.5l-.3 .2M65.6 146.5h.6M65.9 153h.1"/>
<path d="M66.2 146.5l.4 .2M66.5 146.7v.3M67.2 146.5a.33 .33 0 0 0-.2 .3 .33 .33 0 0 0 .2 .3M67.2 147.1l.4 .1M67.6 146.4l-.4 .1M67.6 148a2.53 2.53 0 0 1 .6 3.1M152.5 146.3l.1 .1M152.6 146.3l-.2 .4 .2 .5M152.6 146.3h.3h-.3M152.6 147.2h3.2M152.6 147.2h3.1M152.6 147.1h-.1"/>
<path d="M152.6 146.4a.37 .37 0 0 1 .4 .3 .37 .37 0 0 1-.4 .4M152.9 146.3h1.3h-1.3M153.7 146.5a.34 .34 0 0 0-.2 .4 .34 .34 0 0 0 .4 .2M153.9 147.1h.5M154.4 146.4l.2 .1M154.4 146.4l-.7 .1M154.6 146.5a.34 .34 0 0 1 .2 .4 .34 .34 0 0 1-.4 .2M155.4 146.3h-1.2h1.2M155.7 147.1h.1M155.7 146.4a.37 .37 0 0 0-.4 .3 .37 .37 0 0 0 .4 .4M155.8 146.3h-.4h.4M155.8 146.3l.2 .4-.2 .5"/>
<path d="M155.8 146.3l-.1 .1M156 148.6h16.3M156.4 151.1h15.9M172.3 151.2l.3 .8M172.3 148.5v2.7M172.6 147.7l-.3 .8M172.6 152l.3 .2 .6 .1M172.6 147.7l.3-.2 .6-.2 .1 5.1M173.6 148.6h2.1v2.5h-2.1"/>
<circle cx="65.9" cy="149.9" r="2.53"/>
</g>
<!-- layer: 5 -->
<path d="M122.2 42.7h53.3" fill="none" stroke="#000" stroke-width=".25"/>
<!-- layer: 1 -->
<path d="M175.1 140.6l.4 .2-1 1.2zM176.3 147.1l.4 .3-1 1.2z" fill="#000" stroke="#000" stroke-width=".21"/>
<!-- layer: 0 -->
<path d="M46.1 122.3l1.5-.5-1.3 .9z" fill="#f00" stroke="#f00" stroke-width=".21"/>
<path d="M50.5 77.7a2.32 2.32 0 0 1-2.3-2.3v-19.5a2.32 2.32 0 0 1 2.3-2.3h30.8a2.28 2.28 0 0 1 2.3 2.3v19.5a2.36 2.36 0 0 1-2.3 2.3M50.5 77.8h30.8M133.9 77.7a2.32 2.32 0 0 1-2.3-2.3v-19.5a2.32 2.32 0 0 1 2.3-2.3h30.8a2.28 2.28 0 0 1 2.3 2.3v19.5a2.36 2.36 0 0 1-2.3 2.3M133.9 77.8h30.8M46.2 122.5l-9.6 5" fill="none" stroke="#f00" stroke-width=".25"/>
<path d="M120.8 48.5h5.9l3.9 4.1M169 79.5l6 5.9h22" fill="none" stroke="#000" stroke-width=".21"/>
<!-- layer: 1 -->
<path d="M65 77.7l.8 .2M66.2 77.5h-.9M66.6 77.6h.2a.38 .38 0 0 1-.6 .3M65 124.3l.2 .6 .3 .2M65.9 123.4l-.4 .1-.4 .4M66.4 123.5l.3 .3 .2 .5M66.7 124.8l-.4 .4h-.4" fill="none" stroke="#000" stroke-width=".21"/>
<path d="M64.7 48.9h.1v.2h-.1zM65.2 48.4l.2 .1-.2 .1zM65.5 48.5l.1 .1 .1-.1v.1zM65.6 48.3h.1M65.7 48.3h.1M65.8 48.4l.2 .2h-.2zM66.1 48.4h.2l-.2 .1 .2 .1h-.2zM66.4 48.4h.2v.2h-.2zM66.9 48.9l.2 .1z" fill="none" stroke="#757679" stroke-width=".25"/>
<!-- layer: SA-DOOR -->
<path d="M10.2 8.5h277v192.9h-277z" fill="none" stroke="#000" stroke-width=".25"/>
<text font-size="6.7" x="16.8" y="18.3">CL-610</text>
<g font-size="3.3">
<text x="139.3" y="37.9">카운터 시공도</text>
<text x="175.2" y="83.8">도기 안쪽라인</text>
<text x="16.9" y="194.3">※ 캐드도면 라인은 참고 이미지이므로 실물과 비교 시 직선이 아닐 수 있습니다.</text>
</g>
<g font-size="3.3" fill="#f00">
<text x="12.2" y="131.4">※ 시공주의사항</text>
<text x="12.6" y="135.5">도기와 카운터 틈은 무초산</text>
<text x="12.5" y="139.7">실리콘으로 밀봉한다</text>
<text x="16.8" y="189.4">※주의: 카운터 설치부 도기허용차는 ±5%이므로 반드시 실측 확인 후 시공하십시오.</text>
</g>
<g font-size="2.9">
<text x="147.2" y="64.8">455</text>
<text x="153.3" y="66.6">310</text>
</g>
<g font-size="2.8">
<text x="187.7" y="15.7">KS L1551위생도기 기준에 따라</text>
<text x="187.8" y="19.2">실 제품 치수는 아래와 같은 도기 허용공차 내에서 변할 수 있습니다.</text>
<text x="188" y="22.6">① 40mm미만 : ±2mm</text>
<text x="221.1" y="22.6">(KS)</text>
<text x="187.9" y="26.1">② 40mm이상 : ±5%</text>
<text x="187.9" y="29.6">③ 최대 허용공차 : ±25mm (KS)</text>
<text x="221.4" y="26.1">(KS)</text>
<text x="187.6" y="33.1">※정확한 시공을 위해서 반드시 제품 사이즈를 실측하고 시공하여 주시기 바랍니다.</text>
<text x="187.8" y="39.8">예시) 길이 385mm는 365~405mm까지의 치수 허용차를 가집니다.</text>
<text x="37.4" y="46.5">75</text>
<text x="121.5" y="48">R30</text>
<text x="137.3" y="46.5">75</text>
<text x="153.4" y="49.1">140</text>
<text x="105.7" y="62.6">490</text>
<text x="59.8" y="71.7">480</text>
<text x="72.2" y="68.2" transform="rotate(-90 72.2 68.2)">335</text>
<text x="92.5" y="66.6">385</text>
<text x="63.3" y="85">535</text>
<text x="91" y="117.8">13</text>
<text x="105.7" y="119.4">10~30</text>
<text x="95.5" y="130.3">195</text>
<text x="101.6" y="133.2">270</text>
<text x="107.8" y="136.7">365</text>
<text x="112.8" y="149.8">750</text>
<text x="118.7" y="149.8">760</text>
<text x="107.8" y="159.8">385</text>
<text x="63.3" y="162.7">150</text>
<text x="101.7" y="162.2">480</text>
<text x="161.3" y="164.5">250</text>
</g>
<g font-size="2.2">
<text x="180.7" y="134.8">(15A)</text>
<text x="181.2" y="132">R1/2</text>
<text x="181.2" y="140.3">Ø32</text>
<text x="137.7" y="148.9">DL P4020</text>
<text x="42.6" y="152.7">DL P4010</text>
<text x="136.8" y="164.7">DL P4036</text>
</g>
<text font-size="1.9" x="141.5" y="103.4">DL LC630A</text>
</svg>
